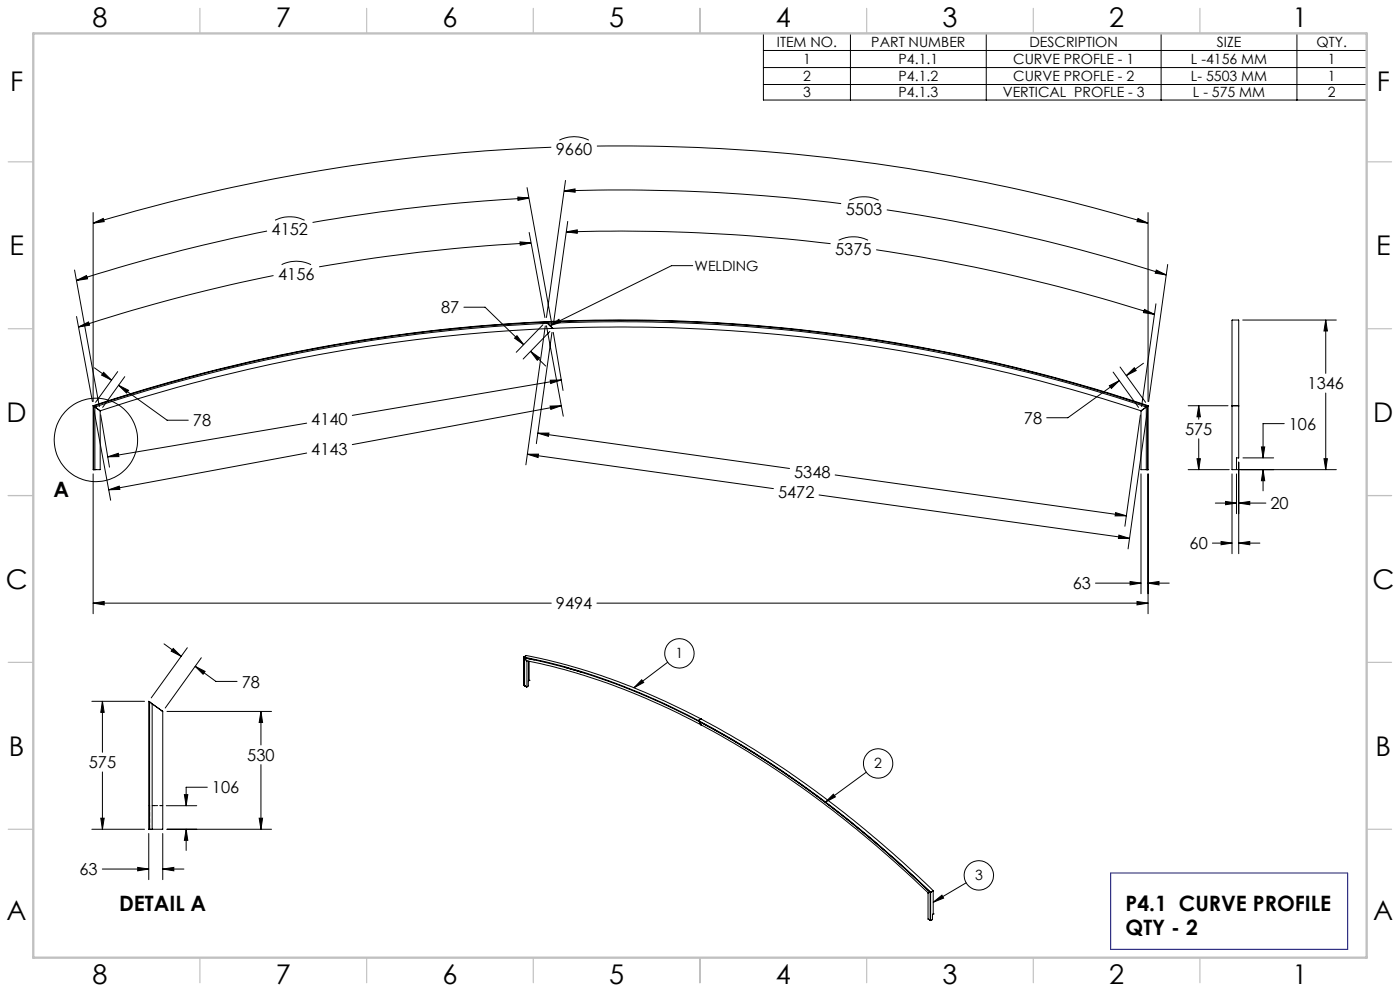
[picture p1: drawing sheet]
<svg xmlns="http://www.w3.org/2000/svg" width="420mm" height="297mm" viewBox="0 0 420 297" stroke-linecap="round" stroke-linejoin="round" font-family="sans-serif">
<g fill="none" stroke="#000" stroke-width=".3">
<path d="M229 10h181v20h-181zM229 15.1h181M255.1 10v20M295.9 10v20M348.3 10v20M389.1 10v20M229 20.2h181M229 25.3h181M155.4 59.1l3.3 .3-3.3 .6zM158.1 56.2l7.5 41M158.7 59.4a534 534 0 0 0-64.9 7.3M165.4 44.1a551.9 551.9 0 0 0-137.5 22.8"/>
<path d="M167.8 42a9.7 9.7 0 0 1 8.8 0M169.2 57.2l3.3-.6v1zM169.2 57.2a534.5 534.5 0 0 1 83.1 3.8M169.7 54.1l-5.8 41M179.1 43.8a551.3 551.3 0 0 1 165.3 23.1M27.9 66.9l3.1-1.4 .3 .9zM27.9 63.7v56.6M80.1 69.2a545.7 545.7 0 0 0-57.2 14.9M82.5 66a10.1 10.1 0 0 1 8.9 0M84.5 79.3a9.7 9.7 0 0 1 8.8 0M156 72.5l3.3 .3-3.2 .7zM158.7 69.7l4.8 25.5"/>
<path d="M159.3 72.8a528.9 528.9 0 0 0-63.6 7.2M169.9 69.5l3.3-.6v1zM169.9 69.5a531.8 531.8 0 0 1 79.3 3.5M170.3 66.4l-4.3 30.8M207.8 79.6h-6.3l-36.5 18M251.6 72a10 10 0 0 1 8.8 0M254.8 60a10 10 0 0 1 8.8 0M262.9 74.9a525.6 525.6 0 0 1 83.5 19.3M266 62.9a540.8 540.8 0 0 1 83.9 19.5M341.4 65.5l3 1.4-3.3-.5zM344.4 63.7v56.6M350.3 79.3l-5.7 41.1"/>
<path d="M22.4 80.9l7.4 41M22.9 84.1l3-1.5 .3 1zM23 94.9l4.7 25.5M23.6 98l3-1.5 .2 1zM82.1 82.6a514.5 514.5 0 0 0-58.5 15.4M139.2 92.1h6.3l11.6 11.2M162.9 97.3l-8 8.3M163.6 97.7l-5.8 41.6M163.7 96.4a498.8 498.8 0 0 0-135.8 25.2M163.7 96.4l.1 .1M163.8 96.4l.5 .5M163.8 96.4a500.5 500.5 0 0 1 180.6 25.2"/>
<path d="M163.8 96.6a500.6 500.6 0 0 0-135.7 25.1M163.8 96.5v.1M163.8 96.6h.1M163.9 96.5v.1M163.9 96.6l.3 .3M163.9 96.6a500 500 0 0 1 180.4 25.1M163.9 96.6h.1M163.9 97.6l5.1 27.1M164.2 96.9a500.4 500.4 0 0 0-135.7 25.1M164.2 96.9h.1M164.2 96.9l1.5 1.5M164.3 96.9a499.9 499.9 0 0 1 179.6 25.1"/>
<path d="M164.3 96.9l1.5 1.5M165 99.3l-8 8.3M165 97.6l2.7-1.9 .4 .9zM165.6 99.6l-4.7 33.4M165.7 98.4h.1a497.9 497.9 0 0 0-135.7 24.7M165.8 98.4a497.7 497.7 0 0 1 176.5 24.7M166 99.6l2.9 17.4M343.4 92.7l3 1.5-3.4-.5zM346.8 91l-4.3 30.8M346.9 80.9l3 1.5-3.3-.5zM372.8 95.9h28.1M397.7 95.9v16"/>
<path d="M397.7 95.9l.5 3.3h-1zM28.3 110.2l5.2 3.7M31.1 111.6l2.4 2.3-3-1.5zM35.3 111.4l-6.6 9.2M35.6 115.5l3 1.5-.6 .8zM35.6 115.5l14.5 10.4h6.4M37.4 112.9l-6.6 9.2M155.1 100.6l2 2.7-2.7-2zM159.2 105.3l2.7 1.9-.7 .8zM159.2 105.3l4.5 4.4M165.1 113.9h3.3l-3.2 1zM168.4 113.9l-62.7 10.6"/>
<path d="M332.8 115.6l3-1.5-2.4 2.3zM333.9 111.5l7.7 10.6M335.8 114.1l-15.4 11.1h-6.4M336 110l7.7 10.6M337.9 112.6l2.4-2.4 .6 .9zM343 108.9l-5.1 3.7M397.7 117.8v23M27.9 121.6l.1 .1M27.9 121.6v19.2M28 121.7h.1M28.1 121.7h.1M28.1 121.7l.4 .3"/>
<path d="M28.1 121.7v19.1M28.2 122.9l5 27M28.5 122h.1M28.5 122l1.5 1.1M28.5 122v18.8M30 123.1h.1M30.1 123.1v17.7h-2.1M30.2 124.3l2.6 15.7M32.3 136.9l3.2-1 .2 .9zM92 135.8l-59.4 11M92 126.8l-59.7 10.1M158.2 136.1l73.8 10.3"/>
<path d="M158.2 136.1h3.3l-.1 1zM161.4 129.8l75.5 10.6M161.4 129.8h3.3l-.2 1zM165 121.7l3.4-.1-3.2 1.1zM168.4 121.6l-62.7 11.6M342.1 124.4l-4.6 33.3M342.4 123.1h-.1M343.9 122h.1M343.9 122v18.8M343.9 122l-1.5 1.1M344.2 122.9l-5.8 41.6M344.3 121.7h.1"/>
<path d="M344.3 121.7v19.1M344.3 121.7l-.4 .3M344.4 121.6l-.1 .1M344.4 121.6v19.2h-2.1v-17.7M356.4 121.6h12M359.1 137.5h1l-.5 3.3zM359.6 121.6v4.1M359.6 131.5v9.3M359.6 121.6l.5 3.3h-1zM369.6 121.7v-25.8h2v25.8M369.6 121.7v19.1h1.3v-3.6h.7v-15.5M369.7 121.6l-.1 .1"/>
<path d="M369.7 121.6h1.8M371.5 121.6l.1 .1M371.6 138.5v27.4M372.9 137.2h9.2M378.4 133.9h1l-.5 3.3zM385.3 127h-6.4v10.2M397.2 137.5h1l-.5 3.3zM27.9 140.8h.1M27.9 142v41.9M28.1 140.8h.1M28.5 140.8h.1M32.6 146.8l3.2-1.1 .1 1z"/>
<path d="M245.7 148.3l93.2 13.1M250.5 142.3l87.4 12.3M334.7 153.6l3.2 1h-3.4zM342.3 142v35.9M343.9 140.8h.1M344.3 140.8h.1M344.4 142v41.9M356.4 140.8h12.4M364.6 150.8h6.3M367.7 150.3l3.2 .5-3.2 .5zM369.6 142v23.9M370.9 142v11.9"/>
<path d="M371.1 140.8h29.8M371.6 150.8h8.2M371.6 150.8l3.3-.5v1zM378.9 140.8v6.3M378.9 140.8l.5 3.3h-1zM328.6 174.8h13.7M335.7 160.4l3.2 1h-3.4zM339 174.3l3.3 .5-3.3 .5zM344.4 174.8h6.4M344.4 174.8l3.3-.5v1zM363.7 162.8h5.9M366.3 162.3l3.3 .5-3.3 .5z"/>
<path d="M371.6 162.8h6.4M371.6 162.8l3.3-.5v1zM27.9 180.8l3.4-.5v1zM27.9 180.8h137.5M49.2 193l5.2 3.7M52 194.3l2.4 2.4-3-1.5zM56.2 194.1l-10.8 15.1M58.6 199.7l2.9 1.5-.6 .9zM58.6 199.7l6.2 4.5h6.3M60.4 197.1l-10.8 15.1M157.2 196.9v8.6M157.2 196.9v.1"/>
<path d="M157.2 197h.1M157.2 197l6.3 1.3 6.3 1.6 12.8 4.1 13.9 5.6 13.1 6.4M157.4 197.2l.6 .8 6.9 1.5 8.5 2.4 13.8 4.7 11.4 4.9 11.7 5.7M157.4 197.2l3 .6M157.4 197.2h.1M157.4 197.2v8.4M157.5 197.2l13.4 3.2 13.7 4.5 13 5.4 12.1 5.9M157.7 197.1l-.3 .1M157.9 196.5h.1M157.9 196.5l-.7 .4M157.9 196.5l12.1 2.8 13 4.1 6.9 2.6 7.1 3 13.3 6.5M158.1 198l-.1 7.8"/>
<path d="M158.6 198.2v5.8M158.7 198.2v5.7M169.3 200l5.4 1.5M179.1 180.8h165.3M200.3 198.5l-10.1 7.6M341.1 180.3l3.3 .5-3.3 .5zM27.6 210.2h15.8M30.7 210.2v15.3M30.7 210.2l.6 3.3h-1.1zM44.6 210.2v38.3h4.2v-35.3l-3.1-2.2M44.6 210.2l.2 .1M44.8 210.3l.1 .1"/>
<path d="M44.9 210.4h.1M44.9 210.4v38.1M44.9 210.4l.7 .5M45.6 210.9l.1 .1M45.6 210.9v37.6M50.1 213.2h31.4M78.3 213.2v10.1M78.3 213.2l.5 3.3h-1zM157.2 205.5h.1M157.4 205.6l.6 .3M157.4 205.6h.1M157.4 205.3l-.2 .1"/>
<path d="M158 205.8v.1M158.1 205.8h.1M158.6 204l-.1 1.6-.4 .2M158.6 204h.1M158.6 203.9h.1M158.7 203.9h.1M158.7 203.9h-.1M192.5 203.7l.6 .8-2.9 1.6zM209.6 215.9v.1M209.6 216h.1M209.6 216l10.4 5.8 6.6 4 7.5 4.8 11.2 8 9.3 7.1 8.3 6.9 6.4 5.6 9.9 9.2M209.7 216.2h.1"/>
<path d="M209.8 216.2h.1M209.7 216.2l.6 1M209.8 216.2l8.4 4.7 8.4 5.1 8.5 5.5 9.3 6.6 10.1 7.8 11 9.2 13.5 12.3M209.8 216.2l9.3 5.2 7.6 4.6 9.3 6.1 9.3 6.7 8.3 6.3 10.1 8.4 6.4 5.5 8.9 8.4M209.9 216.2h-.1M210.3 215.5h.1M210.3 217.2v.1M210.3 215.5l-.7 .4M210.3 215.5l8.8 4.8 7 4.2 8.9 5.8 9.7 6.8 8.7 6.6 9.5 7.8 7.8 6.7 9.3 8.7M210.3 217.2l9.8 5.5 7.1 4.3 8.8 5.8 8.7 6.2 8.7 6.7 9.6 7.8 8.5 7.6 6.9 6.5M30.7 231.3v17.2M55.3 238.2h1l-.5 3.3z"/>
<path d="M62.2 235.9h-6.4v5.6M78.3 229.2v19.3M259.9 231.4l-12.3 9M27.6 248.5h15.8M30.2 245.2h1.1l-.6 3.3zM41.3 260l3.3 .5-3.3 .5zM44.6 249.8v13.8M44.9 248.5h.1M45.6 248.5h.1M48.8 249.8v13.8M49.9 241.5h9.1M50.1 248.5h31.4"/>
<path d="M55.8 248.5l.5 3.3h-1zM55.8 248.5v6.4M77.8 245.2h1l-.5 3.3zM247.6 240.4l2.4-2.4 .6 .8zM30.7 260.5h13.9M48.8 260.5h6.4M48.8 260.5l3.3-.5v1zM278.4 267.6h.1M278.4 267.6v7.8l.6 .4M279 267.4h.1M279 275.8h.1M279 267.4l-.6 .2"/>
<path d="M279 267.4v8.4M279.2 267.3l-.2 .1M279.3 275.9h.1M279.2 267.4h.1M279.2 275.9h.1M279.2 267.4v8.5M279.2 275.7l-.2 .1M280 270.4l2.6-2.1 .5 .9zM280 266.9h.1M280 273.9h.1M280 266.9v7M280 266.9l-.7 .5"/>
<path d="M280 273.9l-.2 .1v1.6l-.5 .3M289.8 264.6l-9.8 5.8"/>
<circle cx="28.8" cy="131.8" r="12.5"/>
<circle cx="203.8" cy="195.8" r="4.4"/>
<circle cx="263.4" cy="228.8" r="4.4"/>
<circle cx="293.7" cy="262.4" r="4.4"/>
</g>
<path d="M27.9 121.6a500.3 500.3 0 0 1 316.5 0" fill="none" stroke="#c0c0c0" stroke-width=".3"/>
<g fill="none" stroke="#c0c0c0" stroke-width=".35">
<path d="M60 2.5v7.5M110 2.5v7.5M160 2.5v7.5M210 2.5v7.5M260 2.5v7.5M310 2.5v7.5M360 2.5v7.5M2.5 48.5h7.5M410 48.5h7.5M2.5 98.5h7.5M410 98.5h7.5M2.5 148.5h7.5"/>
<path d="M410 148.5h7.5M2.5 198.5h7.5M410 198.5h7.5M2.5 248.5h7.5M410 248.5h7.5M60 287v7.5M110 287v7.5M160 287v7.5M210 287v7.5M260 287v7.5M310 287v7.5M360 287v7.5"/>
</g>
<path d="M10 10h400v277h-400z" fill="none" stroke="#c0c0c0" stroke-width=".7"/>
<path d="M333.2 261.7h71.1v22.8h-71.1z" fill="none" stroke="#00f" stroke-width=".3"/>
<g fill="#000">
<path d="M341.4 65.5l3 1.4-3.3-.5zM27.9 66.9l3.1-1.4 .3 .9zM158.2 136.1h3.3l-.1 1zM335.7 160.4l3.2 1h-3.4z"/>
<path d="M165 97.6l2.7-1.9 .4 .9zM192.5 203.7l.6 .8-2.9 1.6zM247.6 240.4l2.4-2.4 .6 .8zM280 270.4l2.6-2.1 .5 .9z"/>
<path d="M346.9 80.9l3 1.5-3.3-.5zM169.2 57.2l3.3-.6v1zM156 72.5l3.3 .3-3.2 .7zM23.6 98l3-1.5 .2 1zM155.1 100.6l2 2.7-2.7-2zM159.2 105.3l2.7 1.9-.7 .8zM31.1 111.6l2.4 2.3-3-1.5zM35.6 115.5l3 1.5-.6 .8zM32.6 146.8l3.2-1.1 .1 1zM165 121.7l3.4-.1-3.2 1.1zM165.1 113.9h3.3l-3.2 1zM32.3 136.9l3.2-1 .2 .9zM161.4 129.8h3.3l-.2 1zM334.7 153.6l3.2 1h-3.4zM27.9 180.8l3.4-.5v1zM341.1 180.3l3.3 .5-3.3 .5zM332.8 115.6l3-1.5-2.4 2.3zM337.9 112.6l2.4-2.4 .6 .9zM339 174.3l3.3 .5-3.3 .5zM344.4 174.8l3.3-.5v1zM155.4 59.1l3.3 .3-3.3 .6zM22.9 84.1l3-1.5 .3 1zM343.4 92.7l3 1.5-3.4-.5zM169.9 69.5l3.3-.6v1zM359.6 121.6l.5 3.3h-1zM359.1 137.5h1l-.5 3.3zM378.4 133.9h1l-.5 3.3zM378.9 140.8l.5 3.3h-1zM371.6 150.8l3.3-.5v1zM367.7 150.3l3.2 .5-3.2 .5zM366.3 162.3l3.3 .5-3.3 .5zM371.6 162.8l3.3-.5v1zM397.7 95.9l.5 3.3h-1zM397.2 137.5h1l-.5 3.3zM52 194.3l2.4 2.4-3-1.5zM58.6 199.7l2.9 1.5-.6 .9zM30.7 210.2l.6 3.3h-1.1zM30.2 245.2h1.1l-.6 3.3zM78.3 213.2l.5 3.3h-1zM77.8 245.2h1l-.5 3.3zM55.3 238.2h1l-.5 3.3zM55.8 248.5l.5 3.3h-1zM41.3 260l3.3 .5-3.3 .5zM48.8 260.5l3.3-.5v1z"/>
</g>
<g fill="none" stroke="#000" stroke-width=".3" stroke-dasharray="1.3 .6">
<path d="M44.9 210.4h.1M44.6 241.4h.3M44.9 248.5v-7.1M44.9 241.4h.1M45.7 241.4h.1M45.8 241.4h.1M45.9 241.4h.1M46.3 241.4h-.4M46.3 241.4h.1M48.3 241.4h-.1M48.6 241.4h-.3M48.6 241.4h.2"/>
<path d="M48.6 241.4h.1"/>
</g>
<path d="M48.2 241.4h-1.9" fill="none" stroke="#000" stroke-width=".3" stroke-dasharray="1.3 .6" stroke-dashoffset="1"/>
<g font-size="8.1">
<text x="27.8" y="8">8</text>
<text x="82.8" y="8">7</text>
<text x="132.8" y="8">6</text>
<text x="182.8" y="8">5</text>
<text x="232.8" y="8">4</text>
<text x="282.8" y="8">3</text>
<text x="332.8" y="8">2</text>
<text x="387.8" y="8">1</text>
<text x="3" y="27.2">F</text>
<text x="413" y="27.2">F</text>
<text x="2.8" y="76.5">E</text>
<text x="412.8" y="76.5">E</text>
<text x="2" y="126.5">D</text>
<text x="412" y="126.5">D</text>
<text x="1.7" y="176.5">C</text>
<text x="411.7" y="176.5">C</text>
<text x="2.7" y="226.5">B</text>
<text x="412.7" y="226.5">B</text>
<text x="2" y="275.7">A</text>
<text x="412" y="275.7">A</text>
<text x="27.8" y="295">8</text>
<text x="82.8" y="295">7</text>
<text x="132.8" y="295">6</text>
<text x="182.8" y="295">5</text>
<text x="232.8" y="295">4</text>
<text x="282.8" y="295">3</text>
<text x="332.8" y="295">2</text>
<text x="387.8" y="295">1</text>
</g>
<g font-size="6.3">
<text x="16.1" y="149">A</text>
<text x="35.7" y="272.9">DETAIL A</text>
<text x="337.7" y="272.9">P4.1 CURVE PROFILE</text>
<text x="337.7" y="280.2">QTY - 2</text>
</g>
<g font-size="4.9">
<text x="166.8" y="46.5">9660</text>
<text x="253.7" y="64.5">5503</text>
<text x="81.5" y="70.5">4152</text>
<text x="250.5" y="76.5">5375</text>
<text x="83.4" y="83.8">4156</text>
<text x="132.3" y="93.9">87</text>
<text x="392.3" y="116.7">1346</text>
<text x="57.9" y="127.8">78</text>
<text x="93.4" y="127.5">4140</text>
<text x="307.2" y="127.1">78</text>
<text x="355.5" y="130.4">575</text>
<text x="386.7" y="128.8">106</text>
<text x="93.4" y="136.4">4143</text>
<text x="238.2" y="143.2">5348</text>
<text x="233.4" y="149.2">5472</text>
<text x="381.2" y="152.6">20</text>
<text x="356.9" y="164.6">60</text>
<text x="321.8" y="176.6">63</text>
<text x="166.8" y="182.6">9494</text>
<text x="72.5" y="206.1">78</text>
<text x="26.7" y="230.3">575</text>
<text x="74.2" y="228.1">530</text>
<text x="63.6" y="237.8">106</text>
<text x="23.9" y="262.3">63</text>
</g>
<g font-size="4.2">
<text x="233.1" y="14.1">ITEM NO.</text>
<text x="261.4" y="14.1">PART NUMBER</text>
<text x="308.8" y="14.1">DESCRIPTION</text>
<text x="365" y="14.1">SIZE</text>
<text x="395" y="14.1">QTY.</text>
<text x="240.9" y="19.2">1</text>
<text x="269.6" y="19.2">P4.1.1</text>
<text x="304" y="19.2">CURVE PROFLE - 1</text>
<text x="357.3" y="19.2">L -4156 MM</text>
<text x="398.4" y="19.2">1</text>
<text x="240.9" y="29.2">3</text>
<text x="240.9" y="24.3">2</text>
<text x="269.6" y="29.2">P4.1.3</text>
<text x="269.6" y="24.3">P4.1.2</text>
<text x="300.8" y="29.2">VERTICAL PROFLE - 3</text>
<text x="304" y="24.3">CURVE PROFLE - 2</text>
<text x="357.3" y="24.3">L- 5503 MM</text>
<text x="357.9" y="29.2">L - 575 MM</text>
<text x="398.4" y="24.3">1</text>
<text x="398.4" y="29.2">2</text>
<text x="208.4" y="81.2">WELDING</text>
<text x="202.7" y="197.3">1</text>
<text x="262.3" y="230.3">2</text>
<text x="292.5" y="263.9">3</text>
</g>
</svg>
